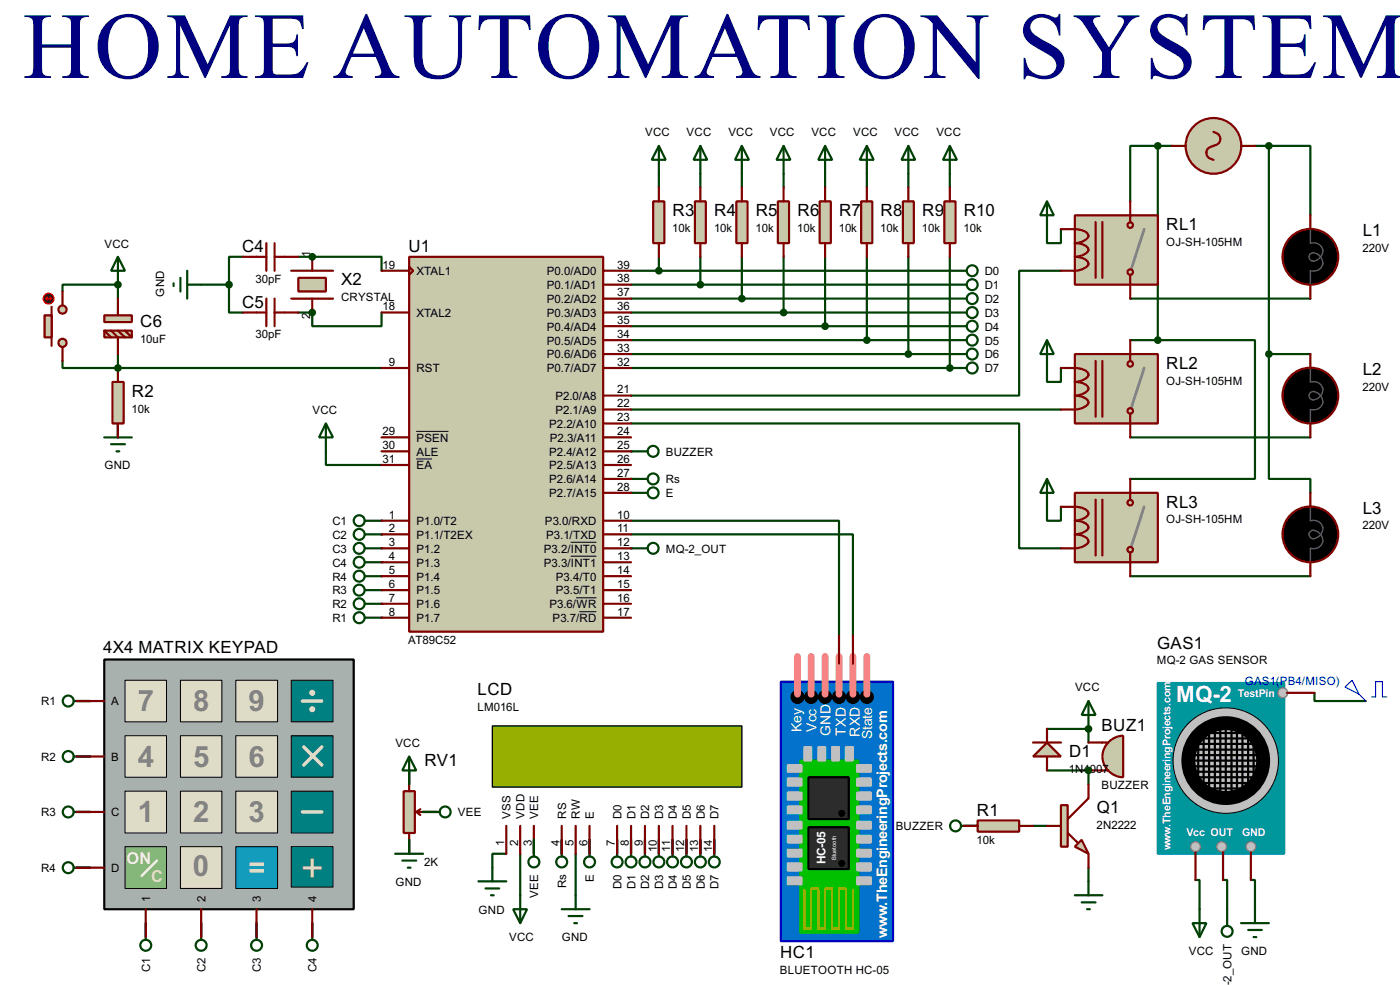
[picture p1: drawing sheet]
<svg xmlns="http://www.w3.org/2000/svg" width="256mm" height="180mm" viewBox="0 0 256 180" stroke-linecap="round" stroke-linejoin="round" font-family="sans-serif">
<path d="M36.9 52.1h5.1M42 52.1v5.1h2.5M44.5 47h-2.5v5.1M54.7 47h2.5M21.6 77.5v2.6" fill="none" stroke="#004000" stroke-width=".4"/>
<circle cx="57.2" cy="47" r=".2" fill="#004000"/>
<path d="M54.7 57.2h2.5" fill="none" stroke="#004000" stroke-width=".4"/>
<circle cx="57.2" cy="57.2" r=".2" fill="#004000"/>
<g fill="none" stroke="#004000" stroke-width=".4">
<path d="M214.7 26.7h-7.6v10.2M229.9 26.7h10.2v12.7M191.8 42v2.5h2.6v-2.5M207.1 54.7h33M191.8 67.4v2.5h2.6v-2.5M207.1 80.1h33M14 128.3h2.6M14 138.5h2.6M14 148.6h2.6M14 158.8h2.6M75 141v2.6M75 153.7v2.6"/>
<path d="M77.5 148.6h2.6M92.8 156.3h-2.6v2.5M95.3 156.3v7.6M97.8 153.7v2.6M102.9 153.7v2.6M105.5 156.3v7.6M108 153.7v2.6M113.1 153.7v2.6M115.6 153.7v2.6M118.2 153.7v2.6M120.7 153.7v2.6M123.2 153.7v2.6"/>
<path d="M125.8 153.7v2.6M128.3 153.7v2.6M130.9 153.7v2.6M176.6 151.2h2.5M189.3 151.2h2.5M199.4 141v2.6M199.4 158.8v2.5M26.7 169v2.5M36.9 169v2.5M47 169v2.5M57.2 169v2.5M219 161.1h.8v5.3"/>
<path d="M224.1 161.1h.7v5.3M229.2 161.1h.7v5.3"/>
</g>
<circle cx="199.4" cy="141" r=".2" fill="#004000"/>
<path d="M199.4 133.4v2.5M191.8 141h7.6" fill="none" stroke="#004000" stroke-width=".4"/>
<circle cx="199.4" cy="133.4" r=".2" fill="#004000"/>
<path d="M57.2 57.2v2.5h12.7v-2.5M57.2 47h12.7v2.6M59.7 82.6v2.5h10.2M191.8 133.4h7.6" fill="none" stroke="#004000" stroke-width=".4"/>
<g fill="#004000">
<circle cx="69.9" cy="95.3" r=".2"/>
<circle cx="69.9" cy="97.8" r=".2"/>
<circle cx="69.9" cy="100.4" r=".2"/>
<circle cx="69.9" cy="102.9" r=".2"/>
<circle cx="69.9" cy="105.5" r=".2"/>
<circle cx="69.9" cy="108" r=".2"/>
<circle cx="69.9" cy="110.5" r=".2"/>
<circle cx="69.9" cy="113.1" r=".2"/>
</g>
<path d="M115.6 95.3h38.1v21.1M115.6 97.8h40.7v18.6" fill="none" stroke="#004000" stroke-width=".4"/>
<g fill="#004000">
<circle cx="115.6" cy="100.4" r=".2"/>
<circle cx="115.6" cy="90.2" r=".2"/>
</g>
<path d="M194.4 49.6h-7.7v22.8h-71.1M115.6 75h78.8" fill="none" stroke="#004000" stroke-width=".4"/>
<g fill="#004000">
<circle cx="115.6" cy="82.6" r=".2"/>
<circle cx="115.6" cy="87.7" r=".2"/>
</g>
<path d="M21.6 64.8v2.6" fill="none" stroke="#004000" stroke-width=".4"/>
<circle cx="21.6" cy="67.4" r=".2" fill="#004000"/>
<path d="M21.6 52.1v2.6M11.5 66.1v1.3h58.4" fill="none" stroke="#004000" stroke-width=".4"/>
<circle cx="21.6" cy="52.1" r=".2" fill="#004000"/>
<g fill="none" stroke="#004000" stroke-width=".4">
<path d="M120.7 31.8v2.5M128.3 31.8v2.5M135.9 31.8v2.5M143.6 31.8v2.5M151.2 31.8v2.5M158.8 31.8v2.5M166.4 31.8v2.5M174 31.8v2.5M21.6 52.1h-10.1v1.3M115.6 49.6h58.4M115.6 52.1h58.4M115.6 54.7h58.4"/>
<path d="M115.6 57.2h58.4M115.6 59.7h58.4M120.7 47v2.6M128.3 47v5.1M135.9 47v7.7M143.6 47v10.2M151.2 47v12.7M158.8 47v15.3M166.4 47v17.8M115.6 62.3h58.4M115.6 64.8h58.4M115.6 67.4h58.4"/>
<path d="M240.8 126.8v1.5h9.4"/>
</g>
<circle cx="174" cy="67.4" r=".2" fill="#004000"/>
<g fill="none" stroke="#004000" stroke-width=".4">
<path d="M212.1 26.7v35.6M232.5 26.7v38.1M174 47v20.4M21.6 77.5v2.6M115.6 77.5h71.1v22.9h7.7M207.1 62.3h5M212.1 62.3h17.8v25.4h-22.8M232.5 64.8v22.9h7.6v2.5M232.5 64.8h7.6M19.1 80.1h5.1M20.4 81.3h2.5M21.4 82.6h.5"/>
<path d="M191.8 92.8v2.5h2.6v-2.5M207.1 105.5h33"/>
</g>
<path d="M20.6 69.9h2.1v7.6h-2.1z" fill="#c8c8aa" stroke="#800000" stroke-width=".4"/>
<path d="M53.4 49.6h7.6M53.4 54.7h7.6M21.6 67.4v2.5M21.6 77.5v2.6" fill="none" stroke="#800000" stroke-width=".4"/>
<path d="M21.6 47l1.3 2.6h-2.5zM21.6 47v5.1" fill="none" stroke="#004000" stroke-width=".4"/>
<path d="M54.7 50.9h5v2.5h-5z" fill="#c8c8aa" stroke="#800000" stroke-width=".4"/>
<path d="M44.5 47h4.3M44.5 57.2h4.3M48.8 44.5v5.1M48.8 54.7v5M50.3 44.5v5.1M50.3 54.7v5M50.3 47h4.4M50.3 57.2h4.4M57.2 47v2.6M57.2 54.7v2.5" fill="none" stroke="#800000" stroke-width=".4"/>
<g fill="#c8c8aa" stroke="#800000" stroke-width=".4">
<path d="M19.1 57.7h5.1v1.3h-5.1z"/>
<path d="M19.1 60.5h5.1v1.3h-5.1z"/>
</g>
<path d="M21.6 54.7v3M19.1 60.5l1.3 1.3M20.4 60.5l1.2 1.3v3M21.6 60.5l1.3 1.3M22.9 60.5l1.3 1.3" fill="none" stroke="#800000" stroke-width=".4"/>
<path d="M31.8 51.9v.5M33.1 50.9v2.5M34.3 52.1h2.6M34.3 49.6v5.1M59.7 77.5l1.3 2.6h-2.5zM59.7 77.5v5.1" fill="none" stroke="#004000" stroke-width=".4"/>
<g fill="#004000" stroke="#004000" stroke-width=".4">
<circle cx="41.9" cy="52.1" r=".5"/>
<circle cx="57.2" cy="47" r=".5"/>
<circle cx="57.2" cy="57.2" r=".5"/>
</g>
<path d="M196.9 39.4h15.2v12.7h-15.2z" fill="#c8c8aa" stroke="#800000" stroke-width=".4"/>
<path d="M209.6 42l-2.3 7.1" fill="none" stroke="#808080" stroke-width=".5"/>
<g fill="#c8c8aa" stroke="#800000" stroke-width=".4">
<circle cx="207" cy="49.8" r=".5"/>
<circle cx="207" cy="41.2" r=".5"/>
</g>
<path d="M207.1 36.9v3.8M194.4 42a8.4 8.4 0 0 1 4.2 .3 .88 .88 0 0 1 .7 1.2 3.1 3.1 0 0 1-2.4 1 2.27 2.27 0 0 1 2.5 1.3 2.65 2.65 0 0 1-2.5 1.2 2.29 2.29 0 0 1 2.5 1.3 2.65 2.65 0 0 1-2.5 1.3h-2.5M200.7 40.7v10.2M202 40.7v10.2M207.1 50.3v4.4" fill="none" stroke="#800000" stroke-width=".4"/>
<path d="M196.9 64.8h15.2v12.7h-15.2z" fill="#c8c8aa" stroke="#800000" stroke-width=".4"/>
<path d="M209.6 67.4l-2.3 7.1" fill="none" stroke="#808080" stroke-width=".5"/>
<g fill="#c8c8aa" stroke="#800000" stroke-width=".4">
<circle cx="207" cy="75.2" r=".5"/>
<circle cx="207" cy="66.6" r=".5"/>
</g>
<path d="M240.1 39.4v2.6M240.1 52.1v2.6M194.4 67.4a8.4 8.4 0 0 1 4.2 .3 .88 .88 0 0 1 .7 1.2 3.1 3.1 0 0 1-2.4 1 2.27 2.27 0 0 1 2.5 1.3 2.65 2.65 0 0 1-2.5 1.2 2.29 2.29 0 0 1 2.5 1.3 2.65 2.65 0 0 1-2.5 1.3h-2.5M200.7 66.1v10.2M202 66.1v10.2M207.1 62.3v3.8M207.1 75.7v4.4M240.1 64.8v2.6M240.1 77.5v2.6" fill="none" stroke="#800000" stroke-width=".4"/>
<g fill="#000" stroke="#800000" stroke-width=".4">
<circle cx="240" cy="47" r="5.1"/>
<circle cx="240" cy="72.4" r="5.1"/>
</g>
<path d="M240.1 42v2.5a1.66 1.66 0 0 1 2.1 .9 1.66 1.66 0 0 1-.9 2.2 .84 .84 0 0 1-1.2 0 .84 .84 0 0 1 0-1.2 .84 .84 0 0 1 1.2 .1 1.68 1.68 0 0 1 .4 2.8l-1 .3h-.6v2.5M240.1 67.4v2.5a1.66 1.66 0 0 1 2.1 .9 1.66 1.66 0 0 1-.9 2.2 .84 .84 0 0 1-1.2 0 .84 .84 0 0 1 0-1.2 .84 .84 0 0 1 1.2 .1 1.68 1.68 0 0 1 .4 2.8l-1 .3h-.6v2.5" fill="none" stroke="#606060" stroke-width=".25"/>
<path d="M243.9 52.1l1 1.5M244.9 40.4l-1 1.6M245.9 49.6l1.6 1M246.4 47h1.8M247.5 43.5l-1.6 1M243.9 77.5l1 1.5M244.9 65.8l-1 1.6M245.9 75l1.6 1M246.4 72.4h1.8M247.5 68.9l-1.6 1" fill="none" stroke="#feffff" stroke-width=".25"/>
<circle cx="222.3" cy="26.7" r="5.1" fill="#c8c8aa" stroke="#800000" stroke-width=".4"/>
<path d="M214.7 26.7h2.5M222.3 24.2a1.28 1.28 0 0 1 1.3 1.2 1.28 1.28 0 0 1-1.3 1.3 1.27 1.27 0 0 0-1.1 2l1.1 .6M227.4 26.7h2.5" fill="none" stroke="#800000" stroke-width=".4"/>
<g fill="#004000" stroke="#004000" stroke-width=".4">
<circle cx="232.4" cy="26.7" r=".5"/>
<circle cx="212.1" cy="26.7" r=".5"/>
</g>
<path d="M143.1 124.8h20.5v47.5h-20.5z" fill-rule="evenodd" fill="#0272cc" stroke="#0000c0" stroke-width=".4"/>
<path d="M146.6 139.2h10.7v31.5h-10.7z" fill-rule="evenodd" fill="#00c000" stroke="#00c000" stroke-width=".4"/>
<path d="M147.4 162.9v7.1h1.2v-7.1M148.6 162.6h1.3M149.9 162.9v7.1h1.3v-7.1M151.2 162.6h1.3M152.5 162.9v7.1h1.2v-7.1M153.7 162.6h1.3M155 162.9v7.1h1.3v-7.1" fill="none" stroke="#d9d300" stroke-width=".4"/>
<path d="M148.1 151.4h7.4v7.7h-7.4z" fill="#2c2c2c" stroke="#000" stroke-width=".4"/>
<circle cx="154.2" cy="158" r=".55" fill="#000" stroke="#000" stroke-width=".18"/>
<path d="M148.1 142.3h7.4v7.6h-7.4z" fill="#2c2c2c" stroke="#000" stroke-width=".4"/>
<g fill="#000" stroke="#000" stroke-width=".18">
<circle cx="146.1" cy="127.6" r="1.2"/>
<circle cx="148.6" cy="127.6" r="1.2"/>
<circle cx="151.1" cy="127.6" r="1.2"/>
<circle cx="153.7" cy="127.6" r="1.2"/>
<circle cx="156.2" cy="127.6" r="1.2"/>
<circle cx="158.8" cy="127.6" r="1.2"/>
<circle cx="154.2" cy="148.9" r=".55"/>
</g>
<g fill="#c0c0c0" stroke="#c0c0c0" stroke-width=".4">
<path d="M144.3 160.6h2.6v1.3h-2.6z"/>
<path d="M144.3 158h2.6v1.3h-2.6z"/>
<path d="M144.3 155.5h2.6v1.3h-2.6z"/>
<path d="M144.3 153h2.6v1.2h-2.6z"/>
<path d="M144.3 150.4h2.6v1.3h-2.6z"/>
<path d="M144.3 147.6h2.6v1.3h-2.6z"/>
<path d="M157 160.6h2.6v1.3h-2.6z"/>
<path d="M157 158h2.6v1.3h-2.6z"/>
<path d="M157 155.5h2.6v1.3h-2.6z"/>
<path d="M157 153h2.6v1.2h-2.6z"/>
<path d="M157 150.4h2.6v1.3h-2.6z"/>
<path d="M157 147.6h2.6v1.3h-2.6z"/>
<path d="M157 145.1h2.6v1.3h-2.6z"/>
<path d="M157 142.5h2.6v1.3h-2.6z"/>
<path d="M157 140h2.6v1.3h-2.6z"/>
<path d="M144.3 145.1h2.6v1.3h-2.6z"/>
<path d="M144.3 142.5h2.6v1.3h-2.6z"/>
<path d="M144.3 140h2.6v1.3h-2.6z"/>
<path d="M147.4 136.7h1.2v2.5h-1.2z"/>
<path d="M149.9 136.7h1.3v2.5h-1.3z"/>
<path d="M152.5 136.7h1.2v2.5h-1.2z"/>
<path d="M155 136.7h1.3v2.5h-1.3z"/>
</g>
<path d="M146.1 120.2v6.9M148.6 120.2v6.9M151.2 120.2v6.9M153.7 120.2v6.9M156.3 120.2v6.9M158.8 120.2v6.9" fill="none" stroke="#ff8080" stroke-width="1.3"/>
<path d="M153.7 116.4v5.1M156.3 116.4v5.1" fill="none" stroke="#800000" stroke-width=".4"/>
<g fill="none" stroke="#004000" stroke-width=".4">
<path d="M191.8 36.9l1.3 2.5h-2.5zM191.8 36.9v5.1M191.8 62.3l1.3 2.5h-2.5zM191.8 62.3v5.1M102.9 153.7v3.1M108 153.7v3.1M113.1 153.7v3.1M115.6 153.7v3.1M118.2 153.7v3.1M120.7 153.7v3.1M123.2 153.7v3.1M125.8 153.7v3.1"/>
<path d="M128.3 153.7v3.1M130.9 153.7v3.1"/>
<circle cx="102.9" cy="157.8" r="1"/>
<circle cx="108" cy="157.8" r="1"/>
<circle cx="113" cy="157.8" r="1"/>
<circle cx="115.6" cy="157.8" r="1"/>
<circle cx="118.1" cy="157.8" r="1"/>
<circle cx="120.7" cy="157.8" r="1"/>
<circle cx="123.2" cy="157.8" r="1"/>
<circle cx="125.7" cy="157.8" r="1"/>
<circle cx="128.3" cy="157.8" r="1"/>
<circle cx="130.8" cy="157.8" r="1"/>
</g>
<path d="M90.2 132.9h45.7v11.2h-45.7z" fill="#96af00" stroke="#000" stroke-width=".25"/>
<g fill="none" stroke="#800000" stroke-width=".4">
<path d="M92.8 151.2v5.1M95.3 151.2v5.1M97.8 151.2v5.1M102.9 151.2v5.1M105.5 151.2v5.1M108 151.2v5.1M113.1 151.2v5.1M115.6 151.2v5.1M118.2 151.2v5.1M120.7 151.2v5.1M123.2 151.2v5.1M125.8 151.2v5.1"/>
<path d="M128.3 151.2v5.1M130.9 151.2v5.1"/>
</g>
<path d="M90.2 158.8v2.5M87.7 161.3h5.1M89 162.6h2.5M90 163.9h.5M94 166.4h2.6l-1.3 2.6zM95.3 163.9v5.1M102.9 166.4h5.1M104.2 167.7h2.5M105.2 169h.5M105.5 163.9v2.5" fill="none" stroke="#004000" stroke-width=".4"/>
<path d="M74 144.8h2v7.7h-2z" fill="#c8c8aa" stroke="#800000" stroke-width=".4"/>
<path d="M75 141v3.8M75 152.5v3.8M76.3 148.6l.7 .6M76.3 148.6h3.8M77 148.1l-.7 .5" fill="none" stroke="#800000" stroke-width=".4"/>
<g fill="none" stroke="#004000" stroke-width=".4">
<path d="M174 49.6h3.1M174 52.1h3.1M174 54.7h3.1M174 57.2h3.1M174 59.7h3.1M174 67.4h3.1M174 64.8h3.1M174 62.3h3.1M115.6 90.2h3.1M115.6 87.7h3.1M75 138.5l1.3 2.5h-2.6zM75 138.5v5.1"/>
<path d="M72.4 156.3h5.1M73.7 157.5h2.6M74.7 158.8h.5M75 153.7v2.6M77.5 148.6h3.1M97.8 153.7v3.1"/>
<circle cx="178.1" cy="49.6" r="1"/>
<circle cx="178.1" cy="57.2" r="1"/>
<circle cx="178.1" cy="59.7" r="1"/>
<circle cx="178.1" cy="52.1" r="1"/>
<circle cx="178.1" cy="54.7" r="1"/>
<circle cx="178.1" cy="62.3" r="1"/>
<circle cx="178.1" cy="64.8" r="1"/>
<circle cx="178.1" cy="67.4" r="1"/>
<circle cx="119.6" cy="87.7" r="1"/>
<circle cx="119.6" cy="90.2" r="1"/>
<circle cx="81.5" cy="148.6" r="1"/>
<circle cx="97.8" cy="157.8" r="1"/>
</g>
<path d="M212.1 125h23.2v31.3h-23.2z" fill="#00979c" stroke="#00979c" stroke-width=".4"/>
<circle cx="224.5" cy="139.2" r="9.7" fill="#c0c0c0" stroke="#000" stroke-width=".18"/>
<circle cx="224.5" cy="139.2" r="6.9" fill="#c0c0c0" stroke="#000" stroke-width="2.6"/>
<g fill="none" stroke="#000" stroke-width=".4">
<path d="M218 137.2h12.2M218.5 139.2h12.7M218.5 138.2h12.4M218.7 136.2h11.5M218.7 135.2h10.5M219.5 135.9v5.9M220.3 134.2h8.1M220.5 134.4v9.4M221.5 133.9v10.7M222.6 133.2v11.9M223.6 133.2v12.1M224.6 133.2v12.1"/>
<path d="M225.6 133.2v12.1M226.6 133.4v11.7M227.6 133.9v10.7M228.7 135.2v8.6M229.7 135.7v7.1M218.5 140.3h12.4M218.7 141.3h11.7M219.3 142.3h11.4M219.8 143.3h9.6M220.5 144.3h7.6"/>
</g>
<g fill="#c0c0c0" stroke="#808080" stroke-width=".25">
<circle cx="219" cy="155" r=".9"/>
<circle cx="223.8" cy="155" r=".9"/>
<circle cx="229.1" cy="155" r=".9"/>
<circle cx="235" cy="126.8" r=".9"/>
</g>
<path d="M235.8 126.8h5M219 156v5.1M224.1 156v5.1M229.2 156v5.1" fill="none" stroke="#800000" stroke-width=".4"/>
<g fill="none" stroke="#004000" stroke-width=".4">
<path d="M13.5 128.3h3.1M13.5 138.5h3.1M13.5 148.6h3.1M13.5 158.8h3.1M26.7 169v3M36.9 169v3M47 169v3M57.2 169v3M218.5 169h2.5l-1.2 2.5zM219.8 166.4v5.1M224.8 166.4v3.1M227.4 169h5.1"/>
<path d="M228.7 170.2h2.5M229.7 171.5h.5M229.9 166.4v2.6"/>
<circle cx="12.5" cy="138.5" r="1"/>
<circle cx="12.5" cy="128.3" r="1"/>
<circle cx="12.5" cy="148.6" r="1"/>
<circle cx="12.5" cy="158.8" r="1"/>
<circle cx="26.7" cy="173" r="1"/>
<circle cx="36.8" cy="173" r="1"/>
<circle cx="47" cy="173" r="1"/>
<circle cx="57.2" cy="173" r="1"/>
<circle cx="224.8" cy="170.5" r="1"/>
</g>
<path d="M19.1 120.7h45.7v45.7h-45.7z" fill="#a9b1af" stroke="#000" stroke-width=".4"/>
<g fill="#dedcc7" stroke="#000" stroke-width=".18">
<path d="M22.9 124.5h7.6v7.6h-7.6z"/>
<path d="M33.1 124.5h7.6v7.6h-7.6z"/>
<path d="M43.2 124.5h7.7v7.6h-7.7z"/>
</g>
<path d="M53.4 124.5h7.6v7.6h-7.6z" fill="#008080" stroke="#000" stroke-width=".18"/>
<g fill="#dedcc7" stroke="#000" stroke-width=".18">
<path d="M22.9 134.7h7.6v7.6h-7.6z"/>
<path d="M33.1 134.7h7.6v7.6h-7.6z"/>
<path d="M43.2 134.7h7.7v7.6h-7.7z"/>
</g>
<path d="M53.4 134.7h7.6v7.6h-7.6z" fill="#008080" stroke="#000" stroke-width=".18"/>
<g fill="#dedcc7" stroke="#000" stroke-width=".18">
<path d="M22.9 144.8h7.6v7.7h-7.6z"/>
<path d="M33.1 144.8h7.6v7.7h-7.6z"/>
<path d="M43.2 144.8h7.7v7.7h-7.7z"/>
</g>
<path d="M43.2 155h7.7v7.6h-7.7z" fill="#0197c9" stroke="#000" stroke-width=".18"/>
<path d="M53.4 144.8h7.6v7.7h-7.6z" fill="#008080" stroke="#000" stroke-width=".18"/>
<path d="M55.4 128.3h3.6M59 136.7l-3.3 3.3M55.4 148.6h3.6" fill="none" stroke="#dedcc7" stroke-width=".65"/>
<g fill="#c8c8aa" stroke="#dedcc7" stroke-width=".65">
<circle cx="57.2" cy="126.8" r=".25"/>
<circle cx="57.2" cy="129.8" r=".25"/>
</g>
<path d="M53.4 155h7.6v7.4h-7.6z" fill="#008080" stroke="#000" stroke-width=".18"/>
<path d="M55.7 136.7l3.3 3.3" fill="none" stroke="#dedcc7" stroke-width=".65"/>
<path d="M22.9 155h7.6v7.6h-7.6z" fill="#81b57d" stroke="#000" stroke-width=".18"/>
<path d="M28.8 157.5l-2.8 2.8" fill="none" stroke="#fafbdb" stroke-width=".45"/>
<path d="M33.1 155h7.6v7.6h-7.6z" fill="#dedcc7" stroke="#000" stroke-width=".18"/>
<path d="M14 128.3h5.1M14 138.5h5.1M14 148.6h5.1M14 158.8h5.1M26.7 166.4v5.1M36.9 166.4v5.1M47 166.4v5.1M57.2 166.4v5.1" fill="none" stroke="#800000" stroke-width=".4"/>
<g fill="none" stroke="#004000" stroke-width=".4">
<path d="M66.9 95.3h3M66.9 97.8h3M115.6 82.6h3.1M66.9 100.4h3M66.9 102.9h3M66.9 105.5h3M66.9 108h3M66.9 110.5h3M66.9 113.1h3M176.1 151.2h3"/>
<circle cx="65.8" cy="97.8" r="1"/>
<circle cx="65.8" cy="95.3" r="1"/>
<circle cx="119.6" cy="82.6" r="1"/>
<circle cx="65.8" cy="108" r="1"/>
<circle cx="65.8" cy="105.5" r="1"/>
<circle cx="65.8" cy="102.9" r="1"/>
<circle cx="65.8" cy="113.1" r="1"/>
<circle cx="65.8" cy="100.4" r="1"/>
<circle cx="65.8" cy="110.5" r="1"/>
<circle cx="175" cy="151.2" r="1"/>
</g>
<path d="M179.1 150.2h7.6v2h-7.6z" fill="#c8c8aa" stroke="#800000" stroke-width=".4"/>
<path d="M176.6 151.2h2.5M186.7 151.2h2.6" fill="none" stroke="#800000" stroke-width=".4"/>
<path d="M196.9 155l1.3-1.3 1.2 2.6z" fill="#c8c8aa" stroke="#800000" stroke-width=".4"/>
<path d="M194.4 147.4h1.2v7.6h-1.2z" fill="#c8c8aa" stroke="#800000" stroke-width=".4"/>
<path d="M191.8 151.2h2.6M195.6 152.5l1.8 1.7M199.4 143.6v2.5l-3.8 3.8M199.4 156.3v2.5" fill="none" stroke="#800000" stroke-width=".4"/>
<path d="M196.9 163.9h5.1M198.2 165.2h2.5M199.2 166.4h.5M199.4 161.3v2.6" fill="none" stroke="#004000" stroke-width=".4"/>
<path d="M203.1 135.8a3.8 3.8 0 0 1 2.7-1.1v7.6a3.8 3.8 0 0 1-3.5-2.4 3.8 3.8 0 0 1 .8-4.1z" fill-rule="evenodd" fill="#c8c8aa" stroke="#800000" stroke-width=".4"/>
<path d="M199.4 135.9h3.6M199.4 141h3.6" fill="none" stroke="#800000" stroke-width=".4"/>
<path d="M199.4 128.3l1.3 2.6h-2.5zM199.4 128.3v5.1" fill="none" stroke="#004000" stroke-width=".4"/>
<path d="M189.3 138.5l2.5-2.6 2.6 2.6z" fill="#c8c8aa" stroke="#800000" stroke-width=".4"/>
<path d="M189.3 135.9h5.1M191.8 133.4v2.5M191.8 138.5v2.5" fill="none" stroke="#800000" stroke-width=".4"/>
<g fill="#004000" stroke="#004000" stroke-width=".4">
<circle cx="199.4" cy="141" r=".5"/>
<circle cx="199.4" cy="133.4" r=".5"/>
</g>
<g fill="none" stroke="#004000" stroke-width=".4">
<path d="M115.6 100.4h3.1"/>
<circle cx="119.6" cy="100.4" r="1"/>
</g>
<path d="M75 47h35.5v68.6h-35.5z" fill="#c8c8aa" stroke="#800000" stroke-width=".4"/>
<g fill="none" stroke="#800000" stroke-width=".4">
<path d="M69.9 57.2h5.1M69.9 49.6h5.1M75 48.8l.7 .8-.7 .7zM110.5 57.2h5.1M110.5 49.6h5.1M110.5 52.1h5.1M110.5 54.7h5.1M110.5 59.7h5.1M69.9 67.4h5.1M110.5 67.4h5.1M110.5 62.3h5.1M110.5 64.8h5.1"/>
<path d="M110.5 72.4h5.1M110.5 75h5.1M110.5 77.5h5.1M69.9 82.6h5.1M69.9 85.1h5.1M69.9 80.1h5.1M69.9 95.3h5.1M69.9 97.8h5.1M110.5 82.6h5.1M110.5 85.1h5.1M110.5 80.1h5.1M110.5 95.3h5.1"/>
<path d="M110.5 97.8h5.1M110.5 90.2h5.1M110.5 87.7h5.1M69.9 100.4h5.1M69.9 102.9h5.1M69.9 105.5h5.1M69.9 108h5.1M69.9 110.5h5.1M69.9 113.1h5.1M110.5 100.4h5.1M110.5 102.9h5.1M110.5 105.5h5.1"/>
<path d="M110.5 108h5.1M110.5 110.5h5.1M110.5 113.1h5.1"/>
</g>
<path d="M76.3 79h5.9M76.3 84h2.9M104.6 99.3h4.7M104.6 101.8h4.7M105.6 109.4h3.7M106.2 112h3.1" fill="none" stroke="#000" stroke-width=".18"/>
<circle cx="21.6" cy="67.4" r=".5" fill="#004000" stroke="#004000" stroke-width=".4"/>
<g fill="#c8c8aa" stroke="#800000" stroke-width=".4">
<circle cx="11.4" cy="56.7" r=".75"/>
<circle cx="11.4" cy="62.8" r=".75"/>
</g>
<path d="M9.5 56.2v7.1" fill="none" stroke="#800000" stroke-width=".4"/>
<path d="M8.2 57.7h1.3v4.1h-1.3z" fill="#c8c8aa" stroke="#800000" stroke-width=".4"/>
<path d="M11.5 53.4v2.5M11.5 63.6v2.5" fill="none" stroke="#800000" stroke-width=".4"/>
<circle cx="8.9" cy="54.7" r="1" fill="#400000" stroke="#f00" stroke-width=".2"/>
<path d="M8.4 54.7h1.1M8.4 54.7l.3 .2M8.7 54.4l-.3 .3M9.2 54.4l.3 .3M9.5 54.7l-.3 .2" fill="none" stroke="#f00" stroke-width=".2"/>
<circle cx="21.6" cy="52.1" r=".5" fill="#004000" stroke="#004000" stroke-width=".4"/>
<path d="M246.4 125.8l1.3-1.3 1.3 2.6zM249 127.1l1.2 1.2M251.3 127.6h.7v-2.8h1.3v2.8h.8" fill="none" stroke="#0000c0" stroke-width=".2"/>
<path d="M119.7 36.9h2v7.6h-2z" fill="#c8c8aa" stroke="#800000" stroke-width=".4"/>
<path d="M120.7 34.3v2.6M120.7 44.5v2.5" fill="none" stroke="#800000" stroke-width=".4"/>
<path d="M127.3 36.9h2v7.6h-2z" fill="#c8c8aa" stroke="#800000" stroke-width=".4"/>
<path d="M128.3 34.3v2.6M128.3 44.5v2.5" fill="none" stroke="#800000" stroke-width=".4"/>
<path d="M134.9 36.9h2.1v7.6h-2.1z" fill="#c8c8aa" stroke="#800000" stroke-width=".4"/>
<path d="M135.9 34.3v2.6M135.9 44.5v2.5" fill="none" stroke="#800000" stroke-width=".4"/>
<path d="M142.5 36.9h2.1v7.6h-2.1z" fill="#c8c8aa" stroke="#800000" stroke-width=".4"/>
<path d="M143.6 34.3v2.6M143.6 44.5v2.5" fill="none" stroke="#800000" stroke-width=".4"/>
<path d="M150.2 36.9h2v7.6h-2z" fill="#c8c8aa" stroke="#800000" stroke-width=".4"/>
<path d="M151.2 34.3v2.6M151.2 44.5v2.5" fill="none" stroke="#800000" stroke-width=".4"/>
<path d="M157.8 36.9h2v7.6h-2z" fill="#c8c8aa" stroke="#800000" stroke-width=".4"/>
<path d="M158.8 34.3v2.6M158.8 44.5v2.5" fill="none" stroke="#800000" stroke-width=".4"/>
<path d="M165.4 36.9h2v7.6h-2z" fill="#c8c8aa" stroke="#800000" stroke-width=".4"/>
<path d="M166.4 34.3v2.6M166.4 44.5v2.5" fill="none" stroke="#800000" stroke-width=".4"/>
<g fill="none" stroke="#004000" stroke-width=".4">
<path d="M120.7 26.7l1.3 2.6h-2.6zM120.7 26.7v5.1M128.3 26.7l1.3 2.6h-2.5zM128.3 26.7v5.1M135.9 26.7l1.3 2.6h-2.5zM135.9 26.7v5.1M143.6 26.7l1.2 2.6h-2.5zM143.6 26.7v5.1M151.2 26.7l1.3 2.6h-2.6zM151.2 26.7v5.1M158.8 26.7l1.3 2.6h-2.6zM158.8 26.7v5.1"/>
<path d="M166.4 26.7l1.3 2.6h-2.5zM166.4 26.7v5.1M174 26.7l1.3 2.6h-2.5zM174 26.7v5.1"/>
</g>
<g fill="#004000" stroke="#004000" stroke-width=".4">
<circle cx="120.7" cy="49.6" r=".5"/>
<circle cx="128.3" cy="52.1" r=".5"/>
<circle cx="135.9" cy="54.7" r=".5"/>
<circle cx="143.5" cy="57.2" r=".5"/>
<circle cx="151.1" cy="59.7" r=".5"/>
<circle cx="158.8" cy="62.3" r=".5"/>
<circle cx="166.4" cy="64.8" r=".5"/>
</g>
<path d="M173 36.9h2.1v7.6h-2.1z" fill="#c8c8aa" stroke="#800000" stroke-width=".4"/>
<path d="M174 34.3v2.6M174 44.5v2.5" fill="none" stroke="#800000" stroke-width=".4"/>
<circle cx="174" cy="67.4" r=".5" fill="#004000" stroke="#004000" stroke-width=".4"/>
<path d="M196.9 90.2h15.2v12.7h-15.2z" fill="#c8c8aa" stroke="#800000" stroke-width=".4"/>
<path d="M209.6 92.8l-2.3 7.1" fill="none" stroke="#808080" stroke-width=".5"/>
<g fill="#c8c8aa" stroke="#800000" stroke-width=".4">
<circle cx="207" cy="100.6" r=".5"/>
<circle cx="207" cy="92" r=".5"/>
</g>
<path d="M194.4 92.8a8.4 8.4 0 0 1 4.2 .3 .88 .88 0 0 1 .7 1.2 3.1 3.1 0 0 1-2.4 1 2.27 2.27 0 0 1 2.5 1.3 2.65 2.65 0 0 1-2.5 1.2 2.29 2.29 0 0 1 2.5 1.3 2.65 2.65 0 0 1-2.5 1.3h-2.5M200.7 91.5v10.2M202 91.5v10.2M207.1 87.7v3.8M240.1 90.2v2.6M207.1 101.1v4.4M240.1 102.9v2.6" fill="none" stroke="#800000" stroke-width=".4"/>
<circle cx="240" cy="97.8" r="5.1" fill="#000" stroke="#800000" stroke-width=".4"/>
<path d="M240.1 92.8v2.5a1.66 1.66 0 0 1 2.1 .9 1.66 1.66 0 0 1-.9 2.2 .84 .84 0 0 1-1.2 0 .84 .84 0 0 1 0-1.2 .84 .84 0 0 1 1.2 .1 1.68 1.68 0 0 1 .4 2.8l-1 .3h-.6v2.5" fill="none" stroke="#606060" stroke-width=".25"/>
<path d="M244.9 91.2l-1 1.6M246.4 97.8h1.8M247.5 94.3l-1.6 1M243.9 102.9l1 1.5M245.9 100.4l1.6 1" fill="none" stroke="#feffff" stroke-width=".25"/>
<path d="M191.8 87.7l1.3 2.5h-2.5zM191.8 87.7v5.1" fill="none" stroke="#004000" stroke-width=".4"/>
<g fill="#004000" stroke="#004000" stroke-width=".4">
<circle cx="212.1" cy="62.3" r=".5"/>
<circle cx="232.4" cy="64.8" r=".5"/>
</g>
<text font-size="19.2" fill="#000080" x="4.2" y="14.3">HOME AUTOMATION SYSTEM</text>
<text font-size="8.2" x="55.1" y="161.4">+</text>
<g font-size="6" fill="#808080">
<text x="25.3" y="130.2">7</text>
<text x="35.4" y="130.2">8</text>
<text x="45.6" y="130.2">9</text>
<text x="25.3" y="140.4">4</text>
<text x="35.4" y="140.4">5</text>
<text x="45.6" y="140.4">6</text>
<text x="25.3" y="150.5">1</text>
<text x="35.4" y="150.5">2</text>
<text x="45.6" y="150.5">3</text>
<text x="35.4" y="160.4">0</text>
</g>
<text font-size="6" fill="#dedcc7" x="45.5" y="160.7">=</text>
<text font-size="4.6" fill="#fff" x="215.5" y="128.6">MQ-2</text>
<g font-size="3.5">
<text x="123.2" y="39.5">R3</text>
<text x="130.9" y="39.5">R4</text>
<text x="138.5" y="39.5">R5</text>
<text x="146.1" y="39.5">R6</text>
<text x="153.7" y="39.5">R7</text>
<text x="161.3" y="39.5">R8</text>
<text x="169" y="39.5">R9</text>
<text x="176.6" y="39.5">R10</text>
<text x="44.4" y="46.2">C4</text>
<text x="74.8" y="46.2">U1</text>
<text x="213.7" y="42.1">RL1</text>
<text x="249.7" y="43.2">L1</text>
<text x="62.5" y="52.2">X2</text>
<text x="25.7" y="59.9">C6</text>
<text x="44.4" y="56.4">C5</text>
<text x="213.7" y="67.5">RL2</text>
<text x="249.7" y="68.6">L2</text>
<text x="24.2" y="72.6">R2</text>
<text x="213.7" y="92.9">RL3</text>
<text x="249.7" y="94">L3</text>
<text x="18.9" y="119.6">4X4 MATRIX KEYPAD</text>
<text x="212" y="118.7">GAS1</text>
<text x="87.5" y="127.2">LCD</text>
<text x="201.8" y="133.9">BUZ1</text>
<text x="77.8" y="140.2">RV1</text>
<text x="195.9" y="138.6">D1</text>
<text x="179" y="149.4">R1</text>
<text x="201" y="148.8">Q1</text>
<text x="142.9" y="175.4">HC1</text>
</g>
<text font-size="3.4" fill="#fafbdb" x="23.2" y="158.1">ON</text>
<text font-size="3.4" fill="#eff2c4" x="27.7" y="161.4">C</text>
<g font-size="3" fill="#fff">
<text x="162.6" y="165.9" transform="rotate(-90 162.6 165.9)">.TheEngineeringProjects.com</text>
<text x="162.6" y="171.6" transform="rotate(-90 162.6 171.6)">w</text>
</g>
<g font-size="2.9" fill="#fff">
<text x="146.9" y="134" transform="rotate(-90 146.9 134)">Key</text>
<text x="149.6" y="133.9" transform="rotate(-90 149.6 133.9)">Vcc</text>
<text x="152.2" y="134.7" transform="rotate(-90 152.2 134.7)">GND</text>
<text x="155" y="134.7" transform="rotate(-90 155 134.7)">TXD</text>
<text x="157.5" y="134.9" transform="rotate(-90 157.5 134.9)">RXD</text>
<text x="159.8" y="135.3" transform="rotate(-90 159.8 135.3)">State</text>
</g>
<text font-size="2.5" fill="#fff" x="151.2" y="158.2" transform="rotate(-90 151.2 158.2)">HC-05</text>
<g font-size="2.4">
<text x="118.2" y="25">VCC</text>
<text x="125.8" y="25">VCC</text>
<text x="133.4" y="25">VCC</text>
<text x="141" y="25">VCC</text>
<text x="148.6" y="25">VCC</text>
<text x="156.3" y="25">VCC</text>
<text x="163.9" y="25">VCC</text>
<text x="171.5" y="25">VCC</text>
<text x="19.1" y="45.3">VCC</text>
<text x="56.8" y="47" transform="rotate(-90 56.8 47)">1</text>
<text x="123.2" y="42.5">10k</text>
<text x="130.8" y="42.5">10k</text>
<text x="138.4" y="42.5">10k</text>
<text x="146.1" y="42.5">10k</text>
<text x="153.7" y="42.5">10k</text>
<text x="161.3" y="42.5">10k</text>
<text x="168.9" y="42.5">10k</text>
<text x="176.5" y="42.5">10k</text>
<text x="213.6" y="45">OJ-SH-105HM</text>
<text x="249.6" y="46.1">220V</text>
<text x="46.8" y="51.8">30pF</text>
<text x="70.1" y="49.2">19</text>
<text x="76.3" y="50.4">XTAL1</text>
<text x="100.2" y="50.4">P0.0/AD0</text>
<text x="100.2" y="52.9">P0.1/AD1</text>
<text x="113.1" y="49.2">39</text>
<text x="113.1" y="51.7">38</text>
<text x="180.4" y="50.4">D0</text>
<text x="180.4" y="52.9">D1</text>
<text x="30.1" y="54.3" transform="rotate(-90 30.1 54.3)">GND</text>
<text x="56.8" y="58.3" transform="rotate(-90 56.8 58.3)">2</text>
<text x="62.5" y="55.2">CRYSTAL</text>
<text x="70.1" y="56.8">18</text>
<text x="76.3" y="58">XTAL2</text>
<text x="100.2" y="55.4">P0.2/AD2</text>
<text x="100.2" y="58">P0.3/AD3</text>
<text x="113.1" y="54.3">37</text>
<text x="113.1" y="56.8">36</text>
<text x="113.1" y="59.3">35</text>
<text x="180.4" y="55.4">D2</text>
<text x="180.4" y="58">D3</text>
<text x="25.7" y="62.8">10uF</text>
<text x="46.8" y="61.9">30pF</text>
<text x="100.2" y="60.5">P0.4/AD4</text>
<text x="100.2" y="63.1">P0.5/AD5</text>
<text x="100.2" y="65.6">P0.6/AD6</text>
<text x="113.1" y="61.9">34</text>
<text x="113.1" y="64.4">33</text>
<text x="180.4" y="60.5">D4</text>
<text x="180.4" y="65.6">D6</text>
<text x="180.4" y="63.1">D5</text>
<text x="71.3" y="67">9</text>
<text x="76.3" y="68.1">RST</text>
<text x="100.2" y="68.1">P0.7/AD7</text>
<text x="113.1" y="67">32</text>
<text x="113.1" y="72">21</text>
<text x="180.4" y="68.1">D7</text>
<text x="213.6" y="70.4">OJ-SH-105HM</text>
<text x="249.6" y="71.5">220V</text>
<text x="24.1" y="75.5">10k</text>
<text x="57.2" y="75.8">VCC</text>
<text x="101.7" y="73.2">P2.0/A8</text>
<text x="101.7" y="75.8">P2.1/A9</text>
<text x="113.1" y="74.6">22</text>
<text x="113.1" y="77.1">23</text>
<text x="70.1" y="82.2">30</text>
<text x="70.1" y="79.7">29</text>
<text x="76.3" y="83.4">ALE</text>
<text x="76.3" y="80.8">PSEN</text>
<text x="100.6" y="78.3">P2.2/A10</text>
<text x="100.6" y="83.4">P2.4/A12</text>
<text x="100.7" y="80.8">P2.3/A11</text>
<text x="113.1" y="79.7">24</text>
<text x="113.1" y="82.2">25</text>
<text x="122" y="83.4">BUZZER</text>
<text x="19.1" y="85.9">GND</text>
<text x="70.1" y="84.7">31</text>
<text x="76.3" y="85.9">EA</text>
<text x="100.6" y="85.9">P2.5/A13</text>
<text x="100.6" y="88.5">P2.6/A14</text>
<text x="113.1" y="89.8">28</text>
<text x="113.1" y="84.7">26</text>
<text x="113.1" y="87.3">27</text>
<text x="122" y="88.5">Rs</text>
<text x="71.3" y="94.9">1</text>
<text x="100.6" y="91">P2.7/A15</text>
<text x="113.1" y="94.9">10</text>
<text x="122" y="91">E</text>
<text x="213.6" y="95.8">OJ-SH-105HM</text>
<text x="60.9" y="96.1">C1</text>
<text x="60.9" y="98.6">C2</text>
<text x="60.9" y="101.2">C3</text>
<text x="71.3" y="97.4">2</text>
<text x="71.3" y="100">3</text>
<text x="76.3" y="96.1">P1.0/T2</text>
<text x="76.3" y="98.6">P1.1/T2EX</text>
<text x="76.3" y="101.2">P1.2</text>
<text x="99.6" y="101.2">P3.2/INT0</text>
<text x="99.8" y="96.1">P3.0/RXD</text>
<text x="100" y="98.6">P3.1/TXD</text>
<text x="113.1" y="97.4">11</text>
<text x="113.1" y="100">12</text>
<text x="122" y="101.2">MQ-2_OUT</text>
<text x="249.6" y="96.9">220V</text>
<text x="60.9" y="103.7">C4</text>
<text x="60.9" y="106.3">R4</text>
<text x="71.3" y="102.5">4</text>
<text x="71.3" y="105.1">5</text>
<text x="71.3" y="107.6">6</text>
<text x="76.3" y="103.7">P1.3</text>
<text x="76.3" y="106.3">P1.4</text>
<text x="99.6" y="103.7">P3.3/INT1</text>
<text x="101.8" y="106.3">P3.4/T0</text>
<text x="113.1" y="102.5">13</text>
<text x="113.1" y="105.1">14</text>
<text x="113.1" y="107.6">15</text>
<text x="60.9" y="108.8">R3</text>
<text x="60.9" y="111.3">R2</text>
<text x="60.9" y="113.9">R1</text>
<text x="71.3" y="110.1">7</text>
<text x="71.3" y="112.7">8</text>
<text x="76.3" y="108.8">P1.5</text>
<text x="76.3" y="111.3">P1.6</text>
<text x="76.3" y="113.9">P1.7</text>
<text x="100.6" y="111.3">P3.6/WR</text>
<text x="101.2" y="113.9">P3.7/RD</text>
<text x="101.8" y="108.8">P3.5/T1</text>
<text x="113.1" y="112.7">17</text>
<text x="113.1" y="110.1">16</text>
<text x="74.8" y="117.8">AT89C52</text>
<text x="211.9" y="121.6">MQ-2 GAS SENSOR</text>
<text x="7.5" y="129.1">R1</text>
<text x="20.4" y="129.1">A</text>
<text x="87.5" y="130.1">LM016L</text>
<text x="196.9" y="126.6">VCC</text>
<text x="72.4" y="136.7">VCC</text>
<text x="7.5" y="139.3">R2</text>
<text x="20.4" y="139.3">B</text>
<text x="195.8" y="141.6">1N4</text>
<text x="199.7" y="141.6">007</text>
<text x="7.5" y="149.4">R3</text>
<text x="20.4" y="149.4">C</text>
<text x="83.9" y="149.4">VEE</text>
<text x="93.6" y="149.9" transform="rotate(-90 93.6 149.9)">VSS</text>
<text x="96.1" y="149.9" transform="rotate(-90 96.1 149.9)">VDD</text>
<text x="98.6" y="149.9" transform="rotate(-90 98.6 149.9)">VEE</text>
<text x="103.7" y="149.9" transform="rotate(-90 103.7 149.9)">RS</text>
<text x="106.3" y="149.9" transform="rotate(-90 106.3 149.9)">RW</text>
<text x="108.8" y="149.9" transform="rotate(-90 108.8 149.9)">E</text>
<text x="113.9" y="149.9" transform="rotate(-90 113.9 149.9)">D0</text>
<text x="116.4" y="149.9" transform="rotate(-90 116.4 149.9)">D1</text>
<text x="119" y="149.9" transform="rotate(-90 119 149.9)">D2</text>
<text x="121.5" y="149.9" transform="rotate(-90 121.5 149.9)">D3</text>
<text x="124" y="149.9" transform="rotate(-90 124 149.9)">D4</text>
<text x="126.6" y="149.9" transform="rotate(-90 126.6 149.9)">D5</text>
<text x="129.1" y="149.9" transform="rotate(-90 129.1 149.9)">D6</text>
<text x="131.7" y="149.9" transform="rotate(-90 131.7 149.9)">D7</text>
<text x="201.8" y="144.5">BUZZER</text>
<text x="92.4" y="154.9" transform="rotate(-90 92.4 154.9)">1</text>
<text x="94.9" y="154.9" transform="rotate(-90 94.9 154.9)">2</text>
<text x="97.4" y="154.9" transform="rotate(-90 97.4 154.9)">3</text>
<text x="102.5" y="154.9" transform="rotate(-90 102.5 154.9)">4</text>
<text x="105.1" y="154.9" transform="rotate(-90 105.1 154.9)">5</text>
<text x="107.6" y="154.9" transform="rotate(-90 107.6 154.9)">6</text>
<text x="112.7" y="154.9" transform="rotate(-90 112.7 154.9)">7</text>
<text x="115.2" y="154.9" transform="rotate(-90 115.2 154.9)">8</text>
<text x="117.8" y="154.9" transform="rotate(-90 117.8 154.9)">9</text>
<text x="122.8" y="155.9" transform="rotate(-90 122.8 155.9)">11</text>
<text x="127.9" y="156" transform="rotate(-90 127.9 156)">13</text>
<text x="164.1" y="152">BUZZER</text>
<text x="178.9" y="154.4">10k</text>
<text x="200.9" y="151.7">2N2222</text>
<text x="7.5" y="159.6">R4</text>
<text x="20.4" y="159.6">D</text>
<text x="77.7" y="158.5">2K</text>
<text x="108.8" y="161.5" transform="rotate(-90 108.8 161.5)">E</text>
<text x="120.3" y="156" transform="rotate(-90 120.3 156)">10</text>
<text x="125.4" y="156" transform="rotate(-90 125.4 156)">12</text>
<text x="130.5" y="156" transform="rotate(-90 130.5 156)">14</text>
<text x="27.5" y="165.2" transform="rotate(-90 27.5 165.2)">1</text>
<text x="37.7" y="165.2" transform="rotate(-90 37.7 165.2)">2</text>
<text x="47.8" y="165.2" transform="rotate(-90 47.8 165.2)">3</text>
<text x="58" y="165.2" transform="rotate(-90 58 165.2)">4</text>
<text x="72.4" y="162.1">GND</text>
<text x="87.7" y="167.2">GND</text>
<text x="98.6" y="164.4" transform="rotate(-90 98.6 164.4)">VEE</text>
<text x="103.7" y="162.6" transform="rotate(-90 103.7 162.6)">Rs</text>
<text x="113.9" y="162.7" transform="rotate(-90 113.9 162.7)">D0</text>
<text x="116.4" y="162.7" transform="rotate(-90 116.4 162.7)">D1</text>
<text x="118.9" y="162.7" transform="rotate(-90 118.9 162.7)">D2</text>
<text x="121.5" y="162.7" transform="rotate(-90 121.5 162.7)">D3</text>
<text x="124" y="162.7" transform="rotate(-90 124 162.7)">D4</text>
<text x="126.6" y="162.7" transform="rotate(-90 126.6 162.7)">D5</text>
<text x="129.1" y="162.7" transform="rotate(-90 129.1 162.7)">D6</text>
<text x="131.6" y="162.7" transform="rotate(-90 131.6 162.7)">D7</text>
<text x="93.3" y="172.3">VCC</text>
<text x="102.9" y="172.3">GND</text>
<text x="27.5" y="178" transform="rotate(-90 27.5 178)">C1</text>
<text x="37.7" y="178" transform="rotate(-90 37.7 178)">C2</text>
<text x="47.8" y="178" transform="rotate(-90 47.8 178)">C3</text>
<text x="58" y="178" transform="rotate(-90 58 178)">C4</text>
<text x="142.9" y="178.3">BLUETOOTH HC-05</text>
<text x="217.8" y="174.8">VCC</text>
<text x="225.6" y="179.7" transform="rotate(-90 225.6 179.7)">2_OUT</text>
<text x="227.4" y="174.8">GND</text>
<text x="225.6" y="180.4" transform="rotate(-90 225.6 180.4)">-</text>
</g>
<g font-size="2.4" fill="#0000c0">
<text x="228" y="125.3">GAS1(P</text>
<text x="235.9" y="125.3">B4/MISO)</text>
</g>
<g font-size="2.2" fill="#fff">
<text x="226.8" y="127.6">TestPin</text>
<text x="214.4" y="155.7" transform="rotate(-90 214.4 155.7)">w</text>
<text x="214.4" y="151.4" transform="rotate(-90 214.4 151.4)">.TheEngineeringProjects.com</text>
<text x="217.3" y="153">Vcc OUT</text>
<text x="227.5" y="153">GND</text>
</g>
<text font-size="1.2" fill="#fff" x="153.2" y="157.4" transform="rotate(-90 153.2 157.4)">Bluetooth</text>
</svg>
